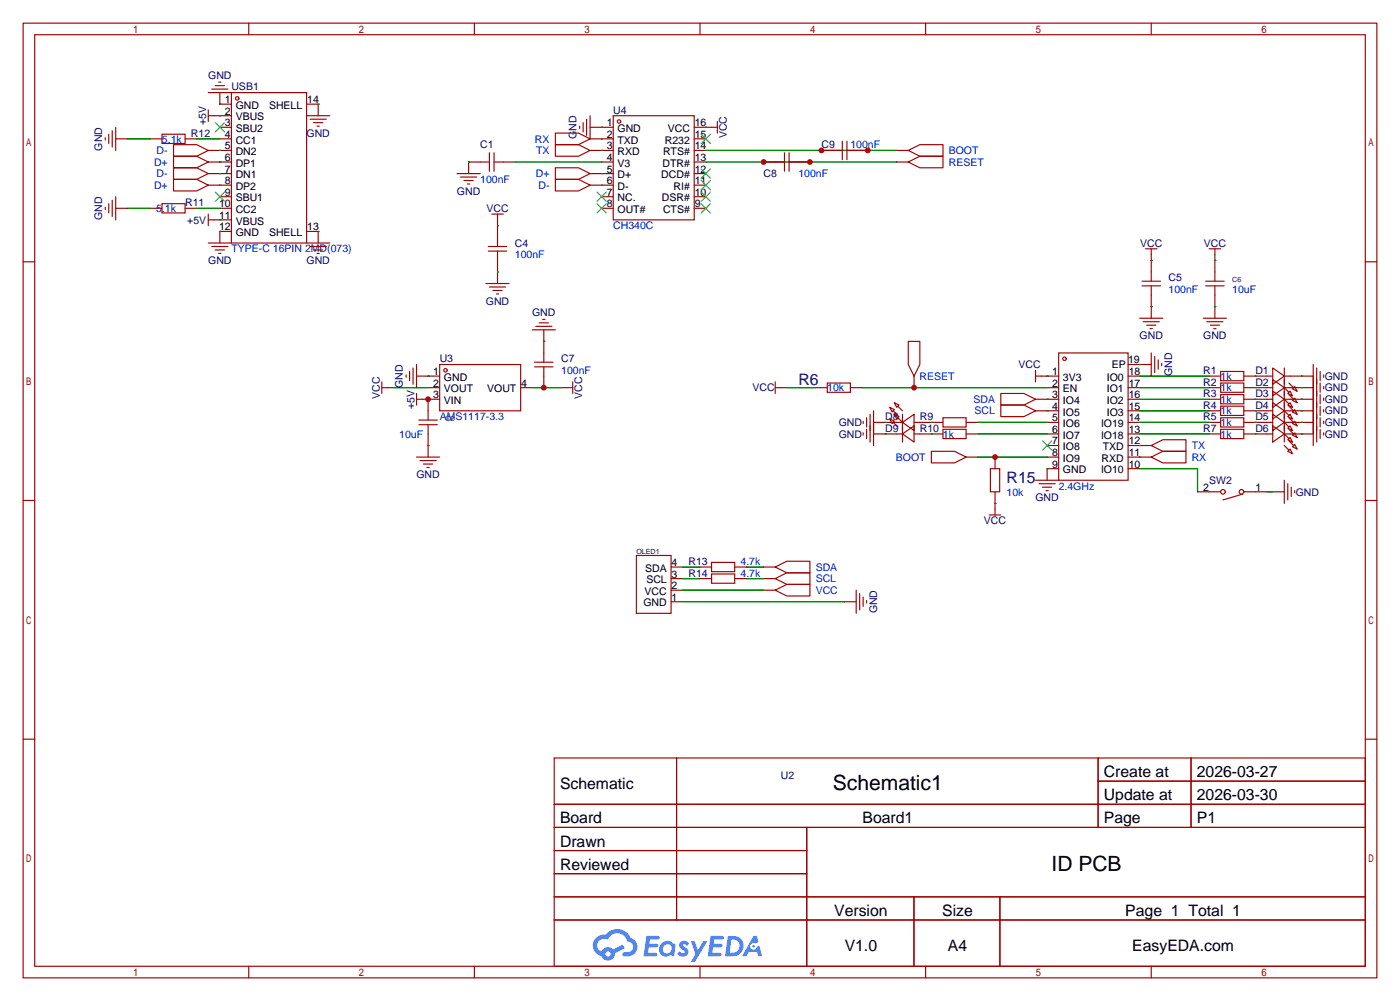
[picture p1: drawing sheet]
<svg xmlns="http://www.w3.org/2000/svg" width="307mm" height="220mm" viewBox="0 0 307 220" stroke-linecap="round" stroke-linejoin="round" font-family="sans-serif">
<g fill="none" stroke="#a10000" stroke-width=".25">
<path d="M5.1 5.1h297.2v209.5h-297.2zM7.6 7.6h292.1v204.5h-292.1zM54.6 5.1v2.5M104.1 5.1v2.5M153.7 5.1v2.5M203.2 5.1v2.5M252.7 5.1v2.5M5.1 57.5h2.5M299.7 57.5h2.6M5.1 109.9h2.5M299.7 109.9h2.6M5.1 162.2h2.5"/>
<path d="M121.7 166.4h178v45.7h-178zM121.7 176.5h178M148.5 166.4v35.5M241.1 166.4v15.2M241.1 171.4h58.6M261.5 166.4v15.2M299.7 162.2h2.6M121.7 181.6h178M121.7 186.7h55.4M121.7 196.8h178M121.7 191.8h55.4M177.1 181.6v30.5"/>
<path d="M200.6 196.8v15.3M219.5 196.8v15.3M54.6 212.1v2.5M104.1 212.1v2.5M121.7 201.9h178M153.7 212.1v2.5M203.2 212.1v2.5M252.7 212.1v2.5"/>
</g>
<g fill="#5487ff">
<path d="M149.4 206.8a1.3 1.3 0 0 1 1.8 .3l-.4 .6a.54 .54 0 0 0-.9-.3l.2 .3a1.28 1.28 0 0 1 .7 2 1.53 1.53 0 0 1-2.1-.3l.5-.6 .8 .4a.31 .31 0 0 0 .3-.2 .31 .31 0 0 0-.3-.4 1.12 1.12 0 0 1-.6-1.8z"/>
<path d="M151.7 206.6h.8l.7 2 1.2-2h.9l-2.7 4.5h-.9l1-1.6z"/>
<path d="M141.9 205.4h2.3a.46 .46 0 0 1 .5 .1 .46 .46 0 0 1 .1 .5l-.4 .2h-1.7l-.2 .9h1.7a.4 .4 0 0 1 .3 .5 .4 .4 0 0 1-.4 .3h-1.7l-.1 1.2h1.3a.46 .46 0 0 1 .5 .1 .46 .46 0 0 1 .1 .5l-.3 .2h-2.6z"/>
<path d="M156 205.4h2.3a.47 .47 0 0 1 .5 .1 .47 .47 0 0 1 .1 .5l-.4 .2h-1.7l-.1 .9h1.6a.4 .4 0 0 1 .3 .5 .4 .4 0 0 1-.4 .3h-1.7l-.1 1.2h1.3a.46 .46 0 0 1 .5 .1 .46 .46 0 0 1 .2 .5l-.4 .2h-2.6z"/>
<path d="M165.4 205.4h.7l.4 1.4-.6 .3a.75 .75 0 0 0-1.2 .3 .75 .75 0 0 0 .5 1.1 .75 .75 0 0 0 1-.7l.5-.3 .6 2.4h-.8l-.3-1h-1.8l-.6 1h-.9z"/>
<path d="M159.8 205.4l-.6 4.5h1.4a2.27 2.27 0 0 0 2.6-2.3 2.27 2.27 0 0 0-2.7-2.2zM160.6 206.2a1.5 1.5 0 0 1 1.8 1.5 1.5 1.5 0 0 1-2 1.4h-.2z"/>
<path d="M145.2 207.1a1.6 1.6 0 0 0-.3 2.2 1.6 1.6 0 0 0 2.3 .2l.8 .4 .3-2.5-.2-.2-.4-.1a1.58 1.58 0 0 0-2.5 0zM145.8 207.6a.98 .98 0 0 1 1.6 .4 .98 .98 0 0 1-1 1.3 .94 .94 0 0 1-.9-.7 .94 .94 0 0 1 .3-1z"/>
<path d="M130.9 205.8a2.37 2.37 0 0 0 1.1 4 1.54 1.54 0 0 0 1.8 1 1.54 1.54 0 0 0 1.2-1.6l2.2-1.1-.5-.7-2.1 1a1.57 1.57 0 0 0-2.6 .5 1.5 1.5 0 0 1-.7-2.1 1.5 1.5 0 0 1 2.2-.5 2.23 2.23 0 0 1 2.2-1.5 2.23 2.23 0 0 1 2 1.9 1.16 1.16 0 0 1 1.3 1.1 1.16 1.16 0 0 1-1.1 1.2h-.7a.47 .47 0 0 0-.6 .4 .47 .47 0 0 0 .5 .5 2.17 2.17 0 0 0 2.5-.9 2.17 2.17 0 0 0-.4-2.7l-.8-.4a3.2 3.2 0 0 0-5.4-.8l-1.1 .1zM132.9 209.4a.6 .6 0 0 1 1.2 0 .6 .6 0 0 1-1.2 0z"/>
<circle cx="165.4" cy="207.7" r=".28"/>
</g>
<g fill="none" stroke="#a10000" stroke-width=".25">
<path d="M46.5 19.6h3.5M47.2 18.8h2.1M48 18h.5M23.1 30.2v.5M23.9 29.5v2M24.6 28.7v3.6M25.4 30.5h2.5M25.4 27.9v5.1M33 30.5h2.6M35.6 29.5h5v2h-5zM38.1 34.3h5.1l2.5 1.3-2.5 1.2h-5.1zM38.1 39.4h5.1l2.5 1.2-2.5 1.3h-5.1z"/>
<path d="M38.1 36.8h5.1l2.5 1.3-2.5 1.3h-5.1zM38.1 31.8h5.1l2.5 1.2-2.5 1.3h-5.1zM40.6 30.5h2.6M45.7 33h5.1M45.7 35.6h5.1M45.7 38.1h5.1M45.7 25.4h5.1M45.7 24.1v2.6M45.7 20.3h5.1M48.3 27.9h2.5M48.3 30.5h2.5M48.3 20.3v2.6h2.5"/>
<path d="M50.8 20.3h16.5v33h-16.5zM67.3 22.9h2.5v2.5M67.3 25.4h5.1M68.1 26.2h3.5M68.8 26.9h2.1M69.6 27.7h.5M100.3 38.1h5.1M101.1 38.9h3.5M101.9 39.6h2M107.4 35.6h-4.5v2.5M107.4 33.5v4.1M108.5 35.6h4.5"/>
<path d="M108.5 33.5v4.1M121.9 29.2h5.1l2.5 1.3-2.5 1.3h-5.1zM121.9 31.8h5.1l2.5 1.2-2.5 1.3h-5.1zM121.9 36.8h5.1l2.5 1.3-2.5 1.3h-5.1zM121.9 39.4h5.1l2.5 1.2-2.5 1.3h-5.1zM127.3 27.7v.5M128 26.9v2.1M128.8 26.2v3.5M129.5 27.9h5.1M129.5 30.5h5.1M129.5 33h5.1M129.5 38.1h5.1"/>
<path d="M129.5 25.4v5.1M132.1 35.6h2.5M134.6 25.4h17.8v22.9h-17.8zM152.4 27.9h5.1M152.4 30.5h2.5M152.4 33h2.5M152.4 35.6h2.5M152.4 38.1h2.5M157.5 26.7v2.5M167.6 35.6h4.6M172.2 33.5v4.1M173.2 35.6h4.6"/>
<path d="M173.2 33.5v4.1M180.3 33h4.6M184.9 31v4.1M185.9 33h4.6M185.9 31v4.1M196.8 33h2.6M196.8 35.6h2.6M199.4 35.6l2.5-1.3h5.1v2.5h-5.1zM199.4 33l2.5-1.2h5.1v2.5h-5.1zM23.1 45.5v.5M23.9 44.7v2M24.6 43.9v3.6"/>
<path d="M25.4 45.7h2.5M25.4 43.2v5.1M33 45.7h2.6M35.6 44.7h5v2h-5zM40.6 45.7h2.6M45.7 40.6h5.1M45.7 48.3h5.1M45.7 47v2.5M45.7 53.3h5.1M46.5 54.1h3.5M47.2 54.9h2.1M48 55.6h.5"/>
<path d="M48.3 43.2h2.5M48.3 45.7h2.5M50.8 50.8h-2.5v2.5M67.3 50.8h2.5v2.5M67.3 53.3h5.1M68.1 54.1h3.5M68.8 54.9h2.1M69.6 55.6h.5M102.6 40.4h.5M107.2 54.1h4.1M107.2 55.1h4.1M107.9 47h2.6"/>
<path d="M109.2 47v7.1M109.2 55.1v7.1M129.5 40.6h5.1M132.1 43.2h2.5M132.1 45.7h2.5M152.4 40.6h2.5M152.4 43.2h2.5M152.4 45.7h2.5M251.5 54.6h2.5M252.7 54.6v7.1M265.4 54.6h2.6M266.7 54.6v7.1"/>
<path d="M106.7 62.2h5.1M107.4 63h3.6M108.2 63.8h2M109 64.5h.5M116.8 72.4h5.1M117.3 79.5h4.1M117.6 71.6h3.6M118.4 70.9h2M119.1 70.1h.5M119.4 72.4v7.1M199.4 74.9h2.5v5.1l-1.2 2.5-1.3-2.5zM232.4 77.5h15.2v27.9h-15.2z"/>
<path d="M250.2 69.8h5.1M250.7 62.7h4.1M250.7 61.7h4.1M251 70.6h3.5M251.7 71.4h2M252.5 72.1h.5M252.7 62.7v7.1M252.7 77.5v5M253.5 78.2v3.6M254.3 79v2M255 79.8v.5M264.2 69.8h5"/>
<path d="M264.7 62.7h4M264.7 61.7h4M264.9 70.6h3.6M265.7 71.4h2M266.4 72.1h.6M266.7 62.7v7.1M83.8 85.1h2.6M83.8 83.8v2.6M89.2 82.3v.5M89.9 81.5v2.1M90.7 80.8v3.5M91.4 82.5h5.1"/>
<path d="M91.4 87.6h5.1M91.4 80v5.1M91.4 86.4v2.5M91.9 93.2h4.1M91.9 92.2h4.1M94 85.1h2.5M94 87.6v4.6M94 93.2v7.1M96.5 80h17.8v10.2h-17.8zM114.3 85.1h2.5M117.3 80.5h4.1M119.4 80.5v4.6"/>
<path d="M123.2 85.1h2.5M125.7 83.8v2.6M170.2 85.1h2.5M170.2 83.8v2.6M179.1 85.1h2.5M181.6 84.1h5.1v2h-5.1zM186.7 85.1h2.5M189.5 92.5v.5M189.5 95v.5M190.2 91.7v2M190.2 94.2v2.1M191 90.9v6.1"/>
<path d="M191.8 95.2h6.3M191.8 90.2v7.6M195.3 89.4l1 .5-.5 .5zM195.3 91.9l1 .6-.5 .5zM196.1 90.2l1 1M196.1 92.7l1 1M196.3 88.4l1.1 .5-.6 .5zM196.3 90.9l1.1 .5-.6 .5zM197.1 91.7l1 1h-6.3M197.1 89.2l1 1M198.1 92.7l2.6-1.8v3.6zM198.1 95.2l2.6-1.7v3.5z"/>
<path d="M198.1 90.9v6.1M200.7 92.7h6.3M200.7 95.2h6.3M200.7 82.5v2.6M204.5 99.1h5l2.6 1.2-2.6 1.3h-5zM207 91.7h5.1v2h-5.1zM207 94.2h5.1v2.1h-5.1zM212.1 92.7h2.5M212.1 95.2h2.5M219.7 86.4h5.1l2.5 1.2-2.5 1.3h-5.1zM219.7 88.9h5.1l2.5 1.3-2.5 1.2h-5.1zM227.3 82.5h5.1"/>
<path d="M227.3 87.6h5.1M227.3 90.2h5.1M227.3 81.3v2.5M229.9 85.1h2.5M229.9 92.7h2.5M229.9 95.2h2.5M229.9 97.8h2.5M247.6 80h5.1M247.6 82.5h2.6M247.6 85.1h2.6M247.6 87.6h2.6M247.6 90.2h2.6"/>
<path d="M247.6 92.7h2.6M247.6 95.2h2.6M247.6 97.8h5.1M252.7 97.8l2.6-1.3h5v2.6h-5zM265.4 82.5h2.6M265.4 85.1h2.6M265.4 87.6h2.6M265.4 90.2h2.6M265.4 92.7h2.6M265.4 95.2h2.6M268 81.5h5v2.1h-5zM268 84.1h5v2h-5z"/>
<path d="M268 86.6h5v2h-5zM268 89.2h5v2h-5zM268 91.7h5v2h-5zM268 94.2h5v2.1h-5zM273 82.5h6.4M273 85.1h6.4M273 87.6h6.4M273 90.2h6.4M273 92.7h6.4M273 95.2h6.4M279.4 80.8l2.5 1.7-2.5 1.8zM279.4 83.3l2.5 1.8-2.5 1.8z"/>
<path d="M279.4 85.9l2.5 1.7-2.5 1.8zM279.4 88.4l2.5 1.8-2.5 1.7zM279.4 90.9l2.5 1.8-2.5 1.8zM279.4 93.5l2.5 1.7-2.5 1.8zM281.9 80.8v16.2M281.9 82.5h6.4M281.9 97.8l1.1 1M282.7 86.4l.5-.5 .5 1zM282.7 88.9l.5-.5 .5 1zM282.7 91.4l.5-.5 .5 1zM282.7 94l.5-.5 .5 1zM282.7 96.5l.5-.5 .5 1z"/>
<path d="M282.7 99.1l.5-.5 .5 1zM283 84.1l1 1M283 86.6l1 1M283 89.2l1 1M283 91.7l1 1M283 94.2l1 1M283 96.8l1 1M283.7 95.5l.5-.5 .5 1zM284.2 84.8l.5 1.1-1-.6zM284.2 87.4l.5 1-1-.5zM284.2 89.9l.5 1-1-.5zM284.2 92.5l.5 1-1-.5z"/>
<path d="M284.2 97.5l.5 1.1-1-.6zM288.3 85.1h-6.4l1.1 1M288.3 87.6h-6.4l1.1 1M288.3 90.2h-6.4l1.1 1M288.3 92.7h-6.4l1.1 1M288.3 95.2h-6.4l1.1 1.1M288.3 80v17.8M289.1 80.8v16.2M289.8 81.5v2.1M289.8 84.1v2M289.8 86.6v2M289.8 89.2v2"/>
<path d="M289.8 91.7v2M289.8 94.2v2.1M290.6 82.3v.5M290.6 84.8v.5M290.6 87.4v.5M290.6 89.9v.5M290.6 92.5v.5M290.6 95v.5M91.4 100.3h5.1M92.2 101.1h3.6M93 101.9h2M93.7 102.6h.5"/>
<path d="M212.1 100.3h2.5M217.2 113h2.5M217.4 102.9h2.1v5h-2.1zM218.4 100.3v2.6M218.4 107.9v5.1M227.3 105.4h5.1M228.1 106.2h3.5M228.9 106.9h2M229.6 107.7h.5M229.9 100.3h2.5M232.4 102.9h-2.5v2.5M247.6 100.3h5.1"/>
<path d="M247.6 102.9h2.6M252.7 100.3l2.6-1.2h5v2.5h-5zM262.9 107.9h5.1M272.8 108.5l-4.3 1.2M273 107.9h5.1M279.4 107.9h2.5M281.9 105.4v5.1M282.7 106.2v3.5M283.5 106.9v2.1M284.2 107.7v.5M139.7 121.9h7.6v12.7h-7.6zM147.3 132.1h2.6"/>
<path d="M147.3 129.5h2.6M147.3 127h2.6M147.3 124.5h2.6M153.7 127h2.5M153.7 124.5h2.5M156.2 123.4h5.1v2.1h-5.1zM156.2 126h5.1v2h-5.1zM161.3 127h2.5M161.3 124.5h2.5M167.6 129.5h2.6M167.6 127h2.6M167.6 124.5h2.6"/>
<path d="M170.2 124.5l2.5-1.3h5.1v2.5h-5.1zM170.2 127l2.5-1.3h5.1v2.6h-5.1zM170.2 129.5l2.5-1.2h5.1v2.5h-5.1zM185.4 132.1h2.6M188 129.5v5.1M188.7 130.3v3.6M189.5 131.1v2M190.2 131.8v.5"/>
<circle cx="52.1" cy="21.6" r=".38"/>
<circle cx="135.9" cy="26.7" r=".38"/>
<circle cx="233.7" cy="78.7" r=".38"/>
<circle cx="97.8" cy="81.3" r=".38"/>
<circle cx="268.5" cy="107.9" r=".51"/>
<circle cx="272.5" cy="107.9" r=".51"/>
</g>
<g fill="none" stroke="#008700" stroke-width=".25">
<path d="M27.9 30.5h5.1M43.2 30.5h5.1M48.3 25.4h.1M48.3 22.9h.1M48.3 35.6h.1M48.3 38.1h.1M48.3 33h.1M69.8 22.9h.1M102.9 35.6h.1M113 35.6h19.1M132.1 27.9h.1M132.1 30.5h.1"/>
<path d="M132.1 33h.1M132.1 38.1h.1M154.9 27.9h.1M154.9 35.6h41.9M154.9 33h41.9M27.9 45.7h5.1M43.2 45.7h5.1M48.3 48.3h.1M48.3 50.8h.1M48.3 40.6h.1M69.8 50.8h.1M109.2 59.7h.1"/>
<path d="M109.2 49.5h.1M132.1 40.6h.1M252.7 57.1h.1M266.7 57.1h.1M119.4 74.9h.1M252.7 67.3h.1M266.7 67.3h.1M86.4 85.1h7.6M94 87.6h.1M94 82.5h.1M94 97.8h.1M116.8 85.1h6.4"/>
<path d="M172.7 85.1h6.4M189.2 85.1h40.7M194.3 92.7h.1M194.3 95.2h.1M204.5 92.7h.1M204.5 95.2h.1M214.6 92.7h15.3M214.6 95.2h15.3M229.9 87.6h.1M229.9 90.2h.1M229.9 82.5h.1M250.2 97.8h.1"/>
<path d="M250.2 80h.1M250.2 82.5h15.2M250.2 85.1h15.2M250.2 87.6h15.2M250.2 90.2h15.2M250.2 92.7h15.2M250.2 95.2h15.2M275.6 82.5h.1M275.6 85.1h.1M275.6 87.6h.1M275.6 90.2h.1M275.6 92.7h.1"/>
<path d="M275.6 95.2h.1M285.8 82.5h.1M285.8 87.6h.1M285.8 90.2h.1M285.8 92.7h.1M285.8 85.1h.1M285.8 95.2h.1M214.6 100.3h15.3M218.4 110.5h.1M229.9 102.9h.1M250.2 100.3h.1M250.2 102.9h12.7v5"/>
<path d="M278.1 107.9h1.3M149.9 132.1h35.5M149.9 124.5h3.8M149.9 127h3.8M149.9 129.5h17.7M163.8 124.5h3.8M163.8 127h3.8"/>
</g>
<g fill="none" stroke="#3c3" stroke-width=".25">
<path d="M47.2 26.9l2.1 2.1M49.3 26.9l-2.1 2.1M153.9 39.6l2.1 2.1M153.9 37.1l2.1 2M153.9 29.5l2.1 2M156 39.6l-2.1 2.1M156 37.1l-2.1 2M156 29.5l-2.1 2M47.2 42.2l2.1 2M49.3 42.2l-2.1 2M131.1 42.2l2 2M131.1 44.7l2 2"/>
<path d="M133.1 42.2l-2 2M133.1 44.7l-2 2M153.9 44.7l2.1 2M153.9 42.2l2.1 2M156 44.7l-2.1 2M156 42.2l-2.1 2M228.9 96.8l2 2M230.9 96.8l-2 2"/>
</g>
<g fill="#c00">
<circle cx="94" cy="87.6" r=".63"/>
<circle cx="119.4" cy="85.1" r=".63"/>
<circle cx="218.4" cy="100.3" r=".63"/>
<circle cx="177.8" cy="35.6" r=".63"/>
<circle cx="167.6" cy="35.6" r=".63"/>
<circle cx="190.5" cy="33" r=".63"/>
<circle cx="180.3" cy="33" r=".63"/>
<circle cx="200.7" cy="85.1" r=".63"/>
</g>
<g font-size="4.6">
<text x="182.9" y="173.5">Schematic1</text>
<text x="230.8" y="191.3">ID PCB</text>
</g>
<g font-size="3.5" fill="#000080">
<text x="175.3" y="84.4">R6</text>
<text x="221" y="106">R15</text>
</g>
<g font-size="3.5">
<text x="122.9" y="173.1">Schematic</text>
<text x="242.3" y="170.6">Create at</text>
<text x="262.7" y="170.6">2026-03-27</text>
<text x="242.3" y="175.7">Update at</text>
<text x="262.7" y="175.7">2026-03-30</text>
<text x="122.9" y="180.7">Board</text>
<text x="122.9" y="185.8">Drawn</text>
<text x="189.3" y="180.7">Board1</text>
<text x="242.3" y="180.7">Page</text>
<text x="262.7" y="180.7">P1</text>
<text x="122.9" y="190.9">Reviewed</text>
<text x="183.1" y="201.1">Version</text>
<text x="206.8" y="201.1">Size</text>
<text x="247" y="201.1">Page 1 Total 1</text>
<text x="185.4" y="208.7">V1.0</text>
<text x="208.1" y="208.7">A4</text>
<text x="248.6" y="208.7">EasyEDA.com</text>
</g>
<g font-size="2.3" fill="#000080">
<text x="45.7" y="17.3">GND</text>
<text x="50.8" y="19.9">USB1</text>
<text x="45.3" y="27.5" transform="rotate(-90 45.3 27.5)">+5V</text>
<text x="134.6" y="24.9">U4</text>
<text x="22.4" y="33" transform="rotate(-90 22.4 33)">GND</text>
<text x="41.9" y="30">R12</text>
<text x="67.3" y="30">GND</text>
<text x="105.4" y="32.6">C1</text>
<text x="126.5" y="30.5" transform="rotate(-90 126.5 30.5)">GND</text>
<text x="159.6" y="30.4" transform="rotate(-90 159.6 30.4)">VCC</text>
<text x="180.3" y="32.6">C9</text>
<text x="167.6" y="38.9">C8</text>
<text x="40.6" y="45.3">R11</text>
<text x="100.3" y="42.7">GND</text>
<text x="106.8" y="46.5">VCC</text>
<text x="22.4" y="48.3" transform="rotate(-90 22.4 48.3)">GND</text>
<text x="41.1" y="49.1">+5V</text>
<text x="45.7" y="58">GND</text>
<text x="67.3" y="58">GND</text>
<text x="113" y="54.1">C4</text>
<text x="250.3" y="54.1">VCC</text>
<text x="264.3" y="54.1">VCC</text>
<text x="256.5" y="61.8">C5</text>
<text x="106.7" y="66.8">GND</text>
<text x="116.8" y="69.4">GND</text>
<text x="250.2" y="74.5">GND</text>
<text x="264.1" y="74.5">GND</text>
<text x="96.5" y="79.5">U3</text>
<text x="123.2" y="79.5">C7</text>
<text x="223.6" y="80.8">VCC</text>
<text x="257.3" y="82.6" transform="rotate(-90 257.3 82.6)">GND</text>
<text x="264.2" y="82.1">R1</text>
<text x="275.6" y="82.1">D1</text>
<text x="290.8" y="83.4">GND</text>
<text x="83.4" y="87.5" transform="rotate(-90 83.4 87.5)">VCC</text>
<text x="88.4" y="85.1" transform="rotate(-90 88.4 85.1)">GND</text>
<text x="91" y="89.7" transform="rotate(-90 91 89.7)">+5V</text>
<text x="127.8" y="87.5" transform="rotate(-90 127.8 87.5)">VCC</text>
<text x="165.2" y="85.9">VCC</text>
<text x="264.2" y="84.6">R2</text>
<text x="264.2" y="87.2">R3</text>
<text x="264.2" y="89.7">R4</text>
<text x="275.6" y="84.6">D2</text>
<text x="275.6" y="87.2">D3</text>
<text x="275.6" y="89.7">D4</text>
<text x="290.8" y="85.9">GND</text>
<text x="290.8" y="88.4">GND</text>
<text x="184.1" y="93.5">GND</text>
<text x="194.3" y="92.2">D8</text>
<text x="194.3" y="94.8">D9</text>
<text x="201.9" y="92.2">R9</text>
<text x="201.9" y="94.8">R10</text>
<text x="264.2" y="92.2">R5</text>
<text x="264.2" y="94.8">R7</text>
<text x="275.6" y="92.2">D5</text>
<text x="275.6" y="94.8">D6</text>
<text x="290.8" y="91">GND</text>
<text x="290.8" y="93.5">GND</text>
<text x="184.1" y="96.1">GND</text>
<text x="290.8" y="96.1">GND</text>
<text x="91.4" y="104.9">GND</text>
<text x="265.4" y="106.2">SW2</text>
<text x="227.3" y="110">GND</text>
<text x="284.5" y="108.8">GND</text>
<text x="216" y="115.1">VCC</text>
<text x="151.1" y="124">R13</text>
<text x="151.1" y="126.5">R14</text>
<text x="192.6" y="134.6" transform="rotate(-90 192.6 134.6)">GND</text>
<text x="171.4" y="171">U2</text>
</g>
<g font-size="2.3">
<text x="49.4" y="22.6">1</text>
<text x="51.7" y="23.9">GND</text>
<text x="59.1" y="23.9">SHELL</text>
<text x="67.4" y="22.6">14</text>
<text x="49.4" y="25.2">2</text>
<text x="49.4" y="27.7">3</text>
<text x="51.7" y="26.4">VBUS</text>
<text x="51.7" y="29">SBU2</text>
<text x="133.2" y="27.7">1</text>
<text x="135.6" y="29">GND</text>
<text x="146.6" y="29">VCC</text>
<text x="152.5" y="27.7">16</text>
<text x="49.4" y="30.3">4</text>
<text x="49.4" y="32.8">5</text>
<text x="49.4" y="35.3">6</text>
<text x="51.7" y="31.5">CC1</text>
<text x="51.7" y="34.1">DN2</text>
<text x="133.2" y="30.3">2</text>
<text x="133.2" y="32.8">3</text>
<text x="133.2" y="35.3">4</text>
<text x="135.6" y="31.5">TXD</text>
<text x="135.6" y="34.1">RXD</text>
<text x="145.6" y="34.1">RTS#</text>
<text x="145.9" y="31.5">R232</text>
<text x="152.5" y="35.3">13</text>
<text x="152.5" y="32.8">14</text>
<text x="152.5" y="30.3">15</text>
<text x="49.4" y="37.9">7</text>
<text x="49.4" y="40.4">8</text>
<text x="51.7" y="36.6">DP1</text>
<text x="51.7" y="39.1">DN1</text>
<text x="51.7" y="41.7">DP2</text>
<text x="133.2" y="37.9">5</text>
<text x="133.2" y="40.4">6</text>
<text x="135.6" y="36.6">V3</text>
<text x="135.6" y="39.1">D+</text>
<text x="135.6" y="41.7">D-</text>
<text x="145.2" y="39.1">DCD#</text>
<text x="145.4" y="36.6">DTR#</text>
<text x="147.9" y="41.7">RI#</text>
<text x="152.5" y="40.4">11</text>
<text x="152.5" y="37.9">12</text>
<text x="48.1" y="45.5">10</text>
<text x="49.4" y="43">9</text>
<text x="51.7" y="44.2">SBU1</text>
<text x="51.7" y="46.8">CC2</text>
<text x="133.2" y="43">7</text>
<text x="133.2" y="45.5">8</text>
<text x="135.6" y="44.2">NC.</text>
<text x="135.6" y="46.8">OUT#</text>
<text x="145.3" y="44.2">DSR#</text>
<text x="145.6" y="46.8">CTS#</text>
<text x="152.5" y="45.5">9</text>
<text x="152.5" y="43">10</text>
<text x="48.1" y="48">11</text>
<text x="48.1" y="50.6">12</text>
<text x="51.7" y="49.3">VBUS</text>
<text x="51.7" y="51.8">GND</text>
<text x="59.1" y="51.8">SHELL</text>
<text x="67.4" y="50.6">13</text>
<text x="95.1" y="82.3">1</text>
<text x="97.5" y="83.6">GND</text>
<text x="231" y="82.3">1</text>
<text x="233.3" y="83.6">3V3</text>
<text x="243" y="83.6">IO0</text>
<text x="244.1" y="80.8">EP</text>
<text x="247.6" y="79.8">19</text>
<text x="247.8" y="82.3">18</text>
<text x="95.1" y="84.9">2</text>
<text x="95.1" y="87.4">3</text>
<text x="97.5" y="86.1">VOUT</text>
<text x="97.5" y="88.7">VIN</text>
<text x="106.9" y="86.1">VOUT</text>
<text x="114.4" y="84.9">4</text>
<text x="231" y="89.9">4</text>
<text x="231" y="87.4">3</text>
<text x="231" y="84.9">2</text>
<text x="233.3" y="88.7">IO4</text>
<text x="233.3" y="86.1">EN</text>
<text x="243" y="86.1">IO1</text>
<text x="243" y="88.7">IO2</text>
<text x="247.8" y="84.9">17</text>
<text x="247.8" y="87.4">16</text>
<text x="247.8" y="89.9">15</text>
<text x="231" y="95">6</text>
<text x="231" y="92.5">5</text>
<text x="233.3" y="93.8">IO6</text>
<text x="233.3" y="91.2">IO5</text>
<text x="241.7" y="93.8">IO19</text>
<text x="243" y="91.2">IO3</text>
<text x="247.8" y="92.5">14</text>
<text x="247.8" y="95">13</text>
<text x="231" y="100.1">8</text>
<text x="231" y="97.6">7</text>
<text x="233.3" y="101.4">IO9</text>
<text x="233.3" y="98.8">IO8</text>
<text x="233.3" y="96.3">IO7</text>
<text x="241.7" y="96.3">IO18</text>
<text x="241.8" y="101.4">RXD</text>
<text x="242.1" y="98.8">TXD</text>
<text x="247.8" y="97.6">12</text>
<text x="247.8" y="100.1">11</text>
<text x="231" y="102.6">9</text>
<text x="233.3" y="103.9">GND</text>
<text x="241.7" y="103.9">IO10</text>
<text x="247.8" y="102.6">10</text>
<text x="264.1" y="107.7">2</text>
<text x="275.6" y="107.7">1</text>
<text x="141.6" y="125.5">SDA</text>
<text x="147.4" y="124.2">4</text>
<text x="141.5" y="130.6">VCC</text>
<text x="141.9" y="128">SCL</text>
<text x="147.4" y="131.9">1</text>
<text x="147.4" y="129.3">2</text>
<text x="147.4" y="126.8">3</text>
<text x="141.2" y="133.1">GND</text>
</g>
<g font-size="2.3" fill="#00f">
<text x="34.4" y="33.8">D-</text>
<text x="35.6" y="31.3">5.1k</text>
<text x="117.4" y="31.3">RX</text>
<text x="117.7" y="33.8">TX</text>
<text x="186.7" y="32.6">100nF</text>
<text x="208.3" y="33.8">BOOT</text>
<text x="33.8" y="36.4">D+</text>
<text x="33.8" y="41.4">D+</text>
<text x="34.4" y="38.9">D-</text>
<text x="105.4" y="40.2">100nF</text>
<text x="117.6" y="38.9">D+</text>
<text x="118.2" y="41.4">D-</text>
<text x="175.3" y="38.9">100nF</text>
<text x="208.3" y="36.4">RESET</text>
<text x="34.3" y="46.5">5.1k</text>
<text x="134.6" y="50.3">CH340C</text>
<text x="50.8" y="55.4">TYPE-C 16PIN 2MD(073)</text>
<text x="113" y="56.7">100nF</text>
<text x="256.5" y="64.3">100nF</text>
<text x="270.5" y="64.3">10uF</text>
<text x="123.2" y="82.1">100nF</text>
<text x="201.9" y="83.4">RESET</text>
<text x="268" y="83.4">1k</text>
<text x="181.6" y="85.9">10k</text>
<text x="213.7" y="88.4">SDA</text>
<text x="268" y="85.9">1k</text>
<text x="268" y="88.4">1k</text>
<text x="96.5" y="92.2">AMS1117-3.3</text>
<text x="213.9" y="91">SCL</text>
<text x="268" y="91">1k</text>
<text x="268" y="93.5">1k</text>
<text x="87.6" y="96.1">10uF</text>
<text x="196.7" y="101.1">BOOT</text>
<text x="207" y="96.1">1k</text>
<text x="261.6" y="101.1">RX</text>
<text x="261.6" y="98.6">TX</text>
<text x="268" y="96.1">1k</text>
<text x="232.4" y="107.5">2.4GHz</text>
<text x="221" y="108.8">10k</text>
<text x="162.6" y="124">4.7k</text>
<text x="179.1" y="125.3">SDA</text>
<text x="162.6" y="126.5">4.7k</text>
<text x="179.1" y="127.8">SCL</text>
<text x="179.1" y="130.3">VCC</text>
</g>
<g font-size="1.6" fill="#000080">
<text x="270.5" y="61.9">C6</text>
<text x="97.8" y="92.4">C2</text>
<text x="139.7" y="121.6">OLED1</text>
</g>
</svg>
